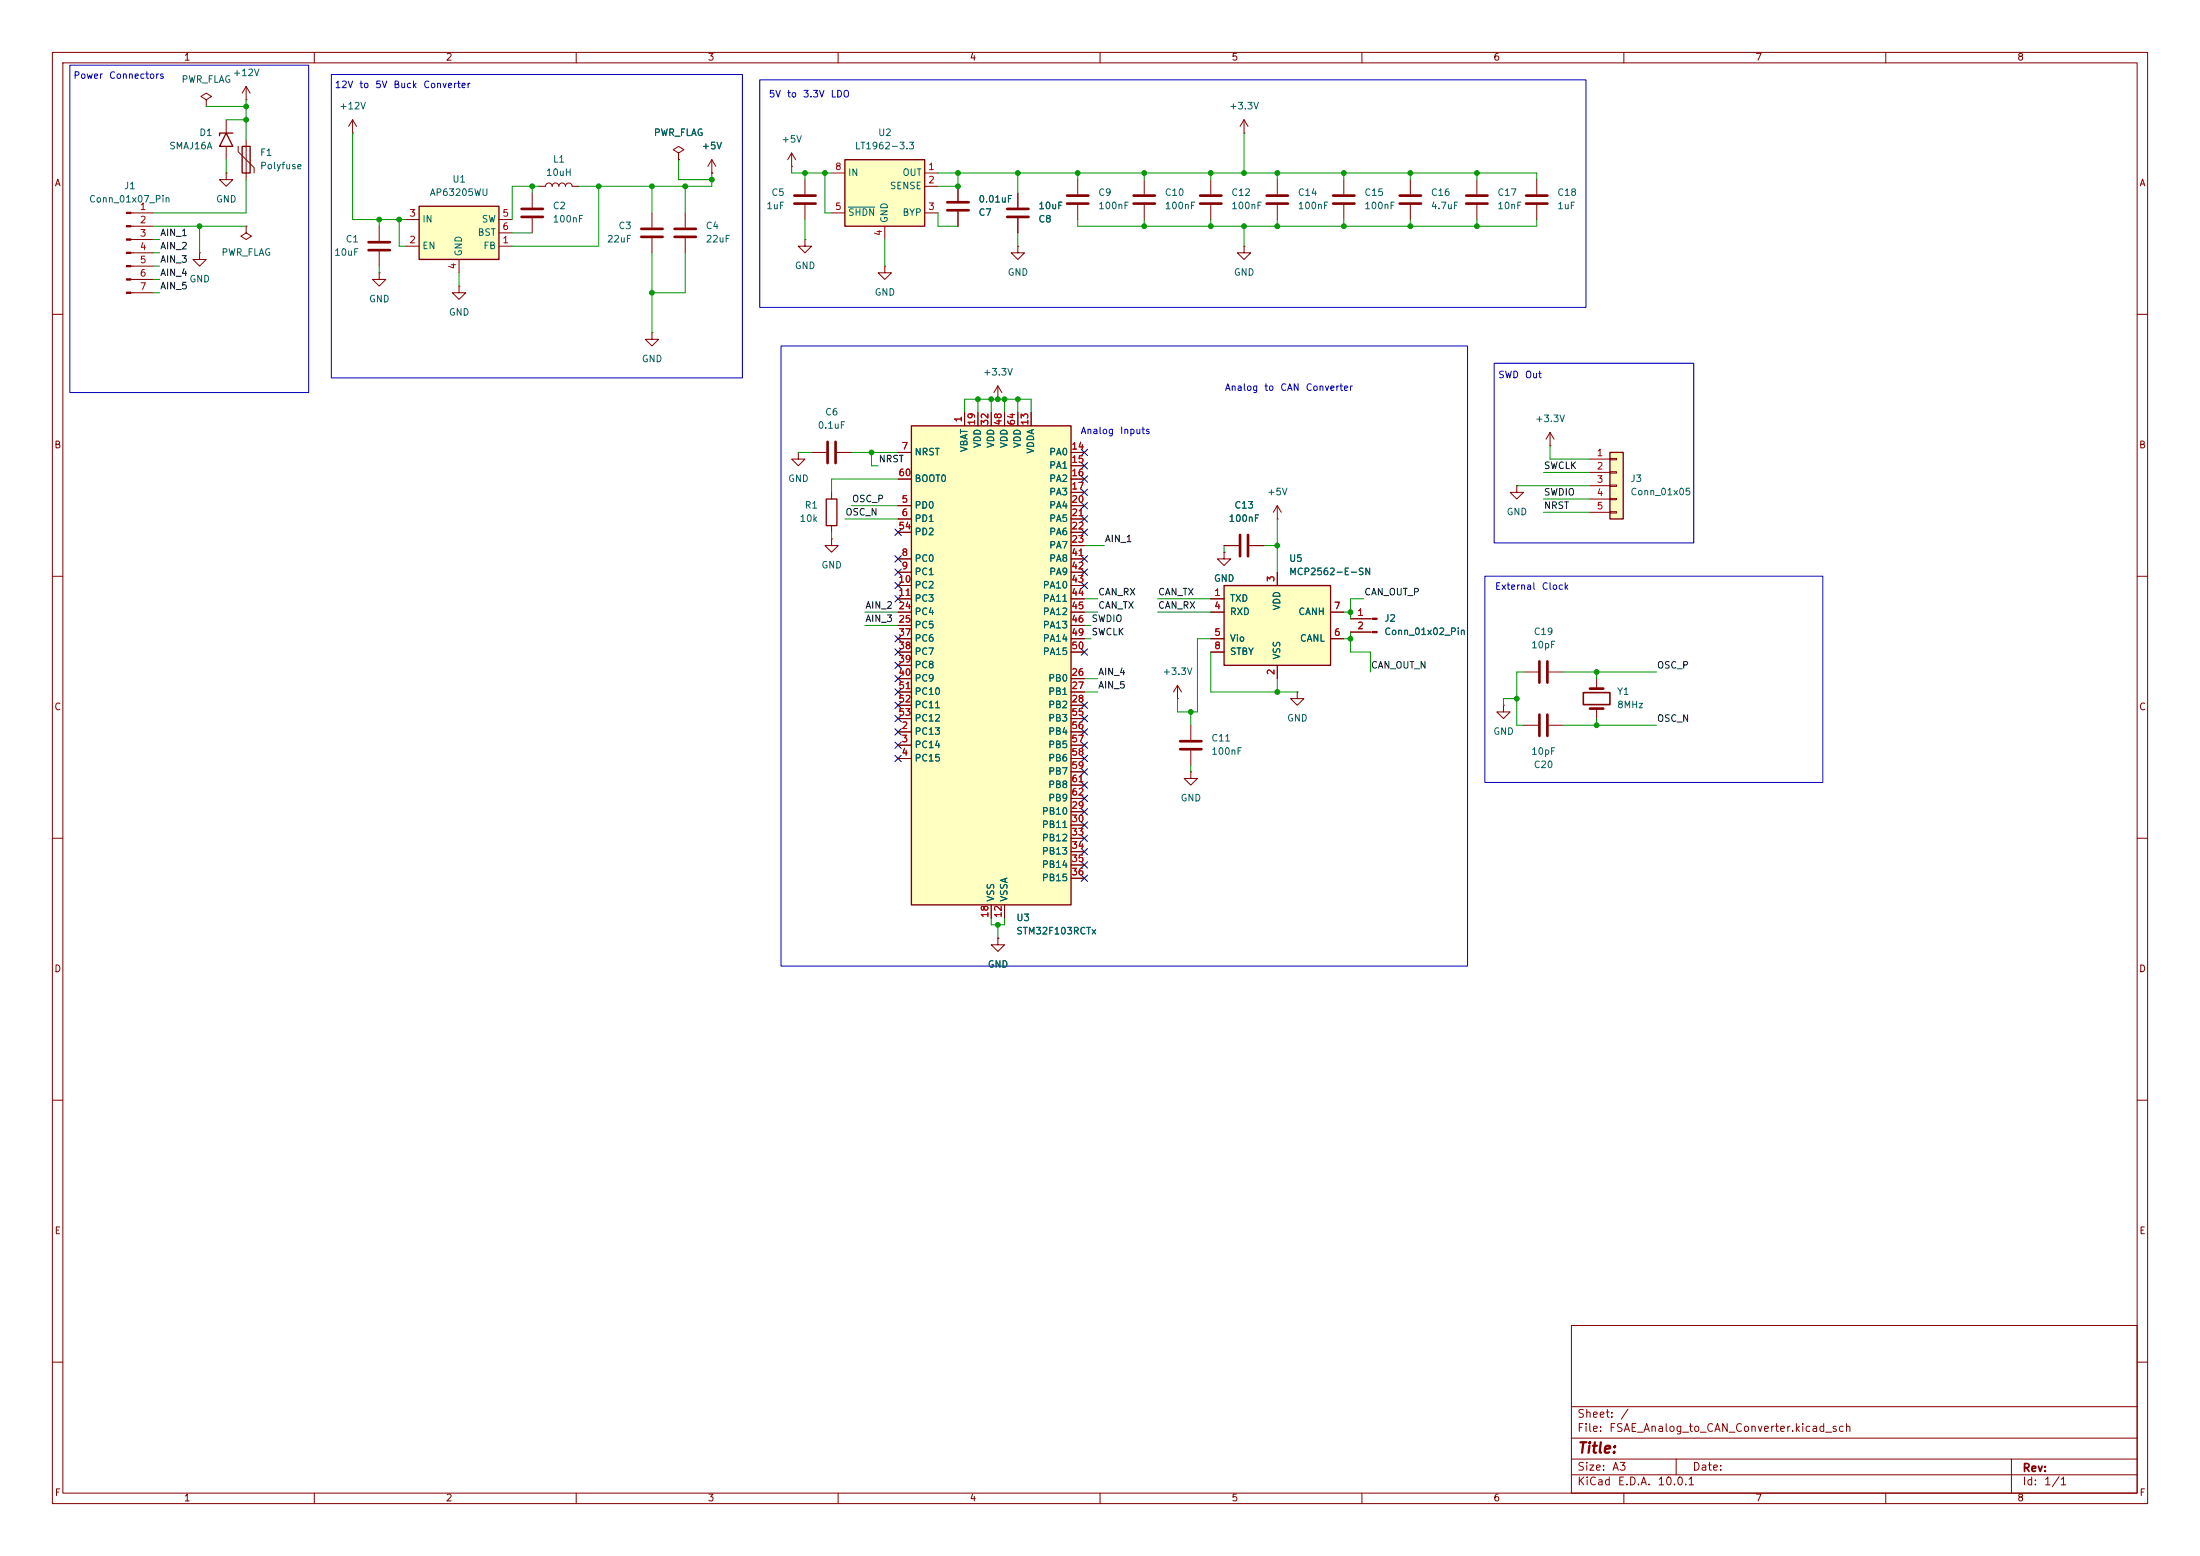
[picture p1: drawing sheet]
<svg xmlns="http://www.w3.org/2000/svg" width="420mm" height="297mm" viewBox="0 0 420 297" stroke-linecap="round" stroke-linejoin="round" font-family="sans-serif">
<g fill="none" stroke="#840000" stroke-width=".19">
<path d="M10 10h400v277h-400zM12 12h396v273h-396zM60 10v2M110 10v2M160 10v2M210 10v2M260 10v2M310 10v2M360 10v2M218.4 34.3v2.8M218.4 39.1v2.8M269.2 34.3v2.8"/>
<path d="M269.2 39.1v2.8M293.4 34.3v2.8M293.4 39.1v2.8M194.3 47v1.3h1.3l-1.3 1.2-1.3-1.2h1.3M194.3 47h.1M10 60h2M408 60h2M10 110h2M408 110h2M10 160h2M408 160h2M10 210h2"/>
<path d="M408 210h2M300 253h108v32h-108zM10 260h2M300 278.5h108M300 274.5h108M300 268.5h108M320 278.5v3M384 278.5v6.5M408 260h2M60 285v2M110 285v2M160 285v2"/>
<path d="M210 285v2M260 285v2M300 281.5h108M310 285v2M360 285v2"/>
</g>
<path d="M216.4 37.3h4.1M216.4 38.9h4.1M267.2 37.3h4.1M267.2 38.9h4.1M291.3 37.3h4.1M291.3 38.9h4.1" fill="none" stroke="#840000" stroke-width=".51"/>
<path d="M174 81.3h30.5v91.4h-30.5z" fill="#ffffc2"/>
<path d="M174 81.3h30.5v91.4h-30.5z" fill="none" stroke="#840000" stroke-width=".25"/>
<g fill="none" stroke="#840000" stroke-width=".19">
<path d="M72.4 52.1v1.2h1.3l-1.3 1.3-1.3-1.3h1.3M72.4 52.1h.1M153.7 45.7v1.3h1.2l-1.2 1.3-1.3-1.3h1.3M153.7 45.7h.1M168.9 50.8v1.3h1.3l-1.3 1.2-1.3-1.2h1.3M168.9 50.8h.1M184.1 78.7v2.6M186.7 78.7v2.6M189.2 78.7v2.6M191.8 78.7v2.6M194.3 78.7v2.6M196.8 78.7v2.6"/>
<path d="M152.4 86.4v1.2h1.3l-1.3 1.3-1.3-1.3h1.3M152.4 86.4h.1M171.4 96.5h2.6M171.4 99.1h2.6M171.4 86.4h2.6M171.4 91.4h2.6M204.5 96.5h2.5M204.5 99.1h2.5M204.5 86.4h2.5M204.5 88.9h2.5M204.5 91.4h2.5M204.5 94h2.5"/>
<path d="M171.4 106.7h2.6M171.4 109.2h2.6M171.4 111.8h2.6M171.4 114.3h2.6M171.4 101.6h2.6M171.4 116.8h2.6M171.4 119.4h2.6M204.5 106.7h2.5M204.5 109.2h2.5M204.5 111.8h2.5M204.5 114.3h2.5M204.5 101.6h2.5"/>
<path d="M204.5 104.1h2.5M204.5 116.8h2.5M204.5 119.4h2.5M233.7 104.1h2.8M238.5 104.1h2.8M257.8 118.1h4.2M171.4 139.7h2.6M171.4 129.5h2.6M171.4 132.1h2.6M171.4 134.6h2.6M171.4 121.9h2.6M171.4 124.5h2.6"/>
<path d="M171.4 127h2.6M171.4 137.2h2.6M204.5 139.7h2.5M204.5 129.5h2.5M204.5 132.1h2.5M204.5 134.6h2.5M204.5 121.9h2.5M204.5 124.5h2.5M204.5 137.2h2.5M227.3 138.4v2.8M257.8 120.7h4.2M171.4 142.2h2.6"/>
<path d="M171.4 144.8h2.6M204.5 142.2h2.5M204.5 144.8h2.5M204.5 154.9h2.5M204.5 157.5h2.5M204.5 147.3h2.5M204.5 149.9h2.5M204.5 152.4h2.5M227.3 143.3v2.8M189.2 172.7v2.6M190.5 179.1v1.2h1.3l-1.3 1.3-1.3-1.3h1.3M190.5 179.1h.1"/>
<path d="M191.8 172.7v2.6M204.5 160h2.5M204.5 162.6h2.5M204.5 165.1h2.5M204.5 167.6h2.5"/>
</g>
<path d="M236.7 102.1v4.1M238.3 102.1v4.1M225.3 143h4.1M225.3 141.5h4.1" fill="none" stroke="#840000" stroke-width=".51"/>
<g fill="#840000" stroke="#840000" stroke-width=".19">
<path d="M262 118h.9v.2h-.9z"/>
<path d="M262 120.5h.9v.3h-.9z"/>
</g>
<path d="M307.3 86.4h2.6v12.7h-2.6z" fill="#ffffc2"/>
<path d="M307.3 86.4h2.6v12.7h-2.6z" fill="none" stroke="#840000" stroke-width=".25"/>
<g fill="none" stroke="#840000" stroke-width=".19">
<path d="M67.3 25.4h.1M67.3 22.9l-.8 1.2M67.3 22.9l.8 1.2M67.3 22.9v2.5M72.4 43.2v2.8M72.4 48v2.8M124.5 40.6v2.8M124.5 45.5v2.8M303.5 87.6h3.8M303.5 90.2h3.8M303.5 92.7h3.8M303.5 95.3h3.8"/>
<path d="M303.5 97.8h3.8M307.3 87.5h1.3v.3h-1.3zM307.3 90h1.3v.3h-1.3zM307.3 92.6h1.3v.2h-1.3zM307.3 95.1h1.3v.3h-1.3zM307.3 97.7h1.3v.2h-1.3z"/>
</g>
<path d="M70.4 46.2h4M70.4 47.8h4M122.4 43.7h4.1M122.4 45.2h4.1" fill="none" stroke="#840000" stroke-width=".51"/>
<path d="M161.3 30.5h15.2v12.7h-15.2z" fill="#ffffc2"/>
<path d="M161.3 30.5h15.2v12.7h-15.2z" fill="none" stroke="#840000" stroke-width=".25"/>
<path d="M158.7 33h2.6M176.5 33h2.6M176.5 35.6h2.6M158.7 40.6h2.6M168.9 43.2v2.5M176.5 40.6h2.6" fill="none" stroke="#840000" stroke-width=".19"/>
<path d="M161.9 39.5h5.1" fill="none" stroke="#006464" stroke-width=".19"/>
<path d="M233.7 111.8h20.3v15.2h-20.3z" fill="#ffffc2"/>
<path d="M43.2 25.4l1.2 2.5h-2.5zM44.4 25.4h-2.5v.5M46.2 27.9h1.6v5.1h-1.6zM157.7 95.3h2.1v5h-2.1zM233.7 111.8h20.3v15.2h-20.3z" fill="none" stroke="#840000" stroke-width=".25"/>
<g fill="none" stroke="#840000" stroke-width=".19">
<path d="M39.4 19.1l1-.7-1-.6-1 .6 1 .7v1.2M47 19.1h.1M47 16.5l-.8 1.3M47 16.5l.8 1.3M47 16.5v2.6M39.4 20.3h.1M43.2 33v1.3h1.2l-1.2 1.3-1.3-1.3h1.3M43.2 33h.1M43.2 22.9v2.5M43.2 27.9v2.6M45.5 27.9v1.1l3 3v1M47 26.7v7.6"/>
<path d="M102.9 35.6h1.2a.64 .64 0 0 1 .7-.7 .64 .64 0 0 1 .6 .7 .64 .64 0 0 1 .6-.7 .64 .64 0 0 1 .7 .7 .64 .64 0 0 1 .6-.7 .64 .64 0 0 1 .6 .7 .64 .64 0 0 1 .7-.7 .64 .64 0 0 1 .6 .7h1.3M129.5 29.2l1.1-.6-1.1-.7-1 .7 1 .6v1.3M129.5 30.5h.1M153.7 34.3v2.8M153.7 39.1v2.8M182.9 35.6v2.8M194.3 36.8v2.8M231.1 34.3v2.8M231.1 39.1v2.8M237.5 25.4h.1M237.5 22.9l-.8 1.2M237.5 22.9l.8 1.2"/>
<path d="M237.5 22.9v2.5M25 40.6h4.2M25 43.2h4.2M25 45.7h4.2M25 48.3h4.2M25 50.8h4.2M25 53.3h4.2M25 55.9h4.2M38.1 48.3v1.2h1.3l-1.3 1.3-1.3-1.3h1.3M38.1 48.3h.1M47 43.2v1.3l1 .6-1 .6-1-.6 1-.6M47 43.2h.1"/>
<path d="M130.8 40.6v2.8M130.8 45.5v2.8M182.9 40.4v2.8M194.3 41.7v2.8M124.5 63.5v1.3h1.2l-1.2 1.2-1.3-1.2h1.3M124.5 63.5h.1M190.5 76.2h.1M190.5 73.7l-.8 1.2M190.5 73.7l.8 1.2M190.5 73.7v2.5M154.9 86.4h2.8M158.7 94v1.3"/>
<path d="M159.8 86.4h2.8M243.8 99.1h.1M243.8 96.5v2.6M243.8 96.5l-.7 1.3M243.8 96.5l.8 1.3M289.6 92.7v1.3h1.2l-1.2 1.3-1.3-1.3h1.3M289.6 92.7h.1M295.9 85.1h.1M295.9 82.6l-.8 1.2M295.9 82.6l.8 1.2M295.9 82.6v2.5M158.7 100.3v1.3"/>
<path d="M231.1 114.3h2.6M231.1 116.8h2.6M233.7 105.4v1.3h1.2l-1.2 1.3-1.3-1.3h1.3M233.7 105.4h.1M243.8 109.2v2.6M254 116.8h2.5M224.8 133.4h.1M224.8 130.8l-.8 1.3M224.8 130.8l.8 1.3M224.8 130.8v2.6M231.1 121.9h2.6M231.1 124.5h2.6"/>
<path d="M243.8 127v2.5M247.6 132.1v1.3h1.3l-1.3 1.2-1.2-1.2h1.2M247.6 132.1h.1M254 121.9h2.5M287 134.6v1.3h1.3l-1.3 1.3-1.3-1.3h1.3M287 134.6h.1M290.8 128.3h2.8M290.8 138.4h2.8M295.7 128.3h2.7M295.7 138.4h2.7M304.8 129.5v1.9M304.8 135.3v1.9"/>
<path d="M227.3 147.3v1.3h1.3l-1.3 1.3-1.2-1.3h1.2M227.3 147.3h.1"/>
</g>
<g fill="none" stroke="#840000" stroke-width=".51">
<path d="M151.6 37.3h4.1M151.6 38.9h4.1M180.8 38.6h4.1M192.3 39.9h4M229.1 37.3h4.1M229.1 38.9h4.1M128.8 43.7h4M128.8 45.2h4M180.8 40.1h4.1M192.3 41.4h4M158 84.3v4.1M159.5 84.3v4.1"/>
<path d="M293.9 126.2v4.1M293.9 136.4v4.1M295.4 126.2v4.1M295.4 136.4v4.1M303.5 135.3h2.6M303.5 131.4h2.6"/>
</g>
<g fill="#840000" stroke="#840000" stroke-width=".19">
<path d="M24.1 40.5h.9v.3h-.9z"/>
<path d="M24.1 43.1h.9v.2h-.9z"/>
<path d="M24.1 45.6h.9v.2h-.9z"/>
<path d="M24.1 48.1h.9v.3h-.9z"/>
<path d="M24.1 50.7h.9v.2h-.9z"/>
<path d="M24.1 53.2h.9v.3h-.9z"/>
<path d="M24.1 55.8h.9v.2h-.9z"/>
</g>
<path d="M302.3 132.2h5v2.3h-5z" fill="none" stroke="#840000" stroke-width=".3"/>
<path d="M80 39.4h15.2v10.1h-15.2z" fill="#ffffc2"/>
<path d="M80 39.4h15.2v10.1h-15.2z" fill="none" stroke="#840000" stroke-width=".25"/>
<g fill="none" stroke="#840000" stroke-width=".19">
<path d="M101.6 36.8v2.8M129.5 30.5h.1M135.9 33h.1M135.9 30.5l-.8 1.3M135.9 30.5l.8 1.3M135.9 30.5v2.5M151.1 31.8h.1M151.1 29.2l-.7 1.3M151.1 29.2l.8 1.3M151.1 29.2v2.6M182.9 35.6v2.8M194.3 36.8v2.8"/>
<path d="M205.7 34.3v2.8M205.7 39.1v2.8M243.8 34.3v2.8M243.8 39.1v2.8M256.5 34.3v2.8M256.5 39.1v2.8M281.9 34.3v2.8M281.9 39.1v2.8M77.5 47h2.5M77.5 41.9h2.5M87.6 54.6v1.3h1.3l-1.3 1.3-1.2-1.3h1.2M87.6 54.6h.1"/>
<path d="M87.6 49.5v2.6M95.2 47h2.6M95.2 41.9h2.6M95.2 44.5h2.6M101.6 41.7v2.8M182.9 40.4v2.8M194.3 41.7v2.8M237.5 47v1.3h1.3l-1.3 1.2-1.3-1.2h1.3M237.5 47h.1M184.1 78.7v2.6M186.7 78.7v2.6M189.2 78.7v2.6"/>
<path d="M191.8 78.7v2.6M194.3 78.7v2.6M196.8 78.7v2.6M171.4 96.5h2.6M171.4 99.1h2.6M171.4 86.4h2.6M171.4 91.4h2.6M204.5 96.5h2.5M204.5 99.1h2.5M204.5 86.4h2.5M204.5 88.9h2.5M204.5 91.4h2.5"/>
<path d="M204.5 94h2.5M158.7 102.9v1.2h1.3l-1.3 1.3-1.2-1.3h1.2M158.7 102.9h.1M171.4 106.7h2.6M171.4 109.2h2.6M171.4 111.8h2.6M171.4 114.3h2.6M171.4 101.6h2.6M171.4 116.8h2.6M171.4 119.4h2.6M204.5 106.7h2.5M204.5 109.2h2.5"/>
<path d="M204.5 111.8h2.5M204.5 114.3h2.5M204.5 101.6h2.5M204.5 104.1h2.5M204.5 116.8h2.5M204.5 119.4h2.5M231.1 114.3h2.6M231.1 116.8h2.6M233.7 105.4h.1M233.7 104.1h2.8M238.5 104.1h2.8M243.8 109.2v2.6"/>
<path d="M254 116.8h2.5M257.8 118.1h3.8M171.4 139.7h2.6M171.4 129.5h2.6M171.4 132.1h2.6M171.4 134.6h2.6M171.4 121.9h2.6M171.4 124.5h2.6M171.4 127h2.6M171.4 137.2h2.6M204.5 139.7h2.5M204.5 129.5h2.5"/>
<path d="M204.5 132.1h2.5M204.5 134.6h2.5M204.5 121.9h2.5M204.5 124.5h2.5M204.5 137.2h2.5M231.1 121.9h2.6M231.1 124.5h2.6M243.8 127v2.5M254 121.9h2.5M257.8 120.7h3.8M171.4 142.2h2.6M171.4 144.8h2.6"/>
<path d="M204.5 142.2h2.5M204.5 144.8h2.5M204.5 154.9h2.5M204.5 157.5h2.5M204.5 147.3h2.5M204.5 149.9h2.5M204.5 152.4h2.5M189.2 172.7v2.6M190.5 179.1h.1M191.8 172.7v2.6M204.5 160h2.5M204.5 162.6h2.5"/>
<path d="M204.5 165.1h2.5M204.5 167.6h2.5"/>
</g>
<path d="M99.6 39.9h4M203.7 37.3h4.1M203.7 38.9h4.1M241.8 37.3h4.1M241.8 38.9h4.1M254.5 37.3h4.1M254.5 38.9h4.1M279.9 37.3h4.1M279.9 38.9h4.1M99.6 41.4h4" fill="none" stroke="#840000" stroke-width=".51"/>
<g fill="none" stroke="#009600" stroke-width=".19">
<path d="M47 19.1v7.6M39.4 20.3h7.6M43.2 22.9h3.8M43.2 30.5v2.5M47 34.3v6.3h-17.8M67.3 25.4v16.5h10.2M101.6 35.6v1.2M102.9 35.6h-5.1v6.3M114.3 35.6v11.4h-16.5M124.5 35.6v5M129.5 30.5v3.8h6.4M130.8 35.6v5"/>
<path d="M135.9 33v2.6h-25.4M151.1 31.8v1.2h7.6M153.7 33v1.3M157.5 33v7.6h1.2M179.1 33h114.3v1.3M182.9 33v2.6h-3.8M194.3 33v3.8M205.7 33v1.3M218.4 33v1.3M231.1 33v1.3M237.5 25.4v7.6M243.8 33v1.3"/>
<path d="M256.5 33v1.3M269.2 33v1.3M281.9 33v1.3M29.2 43.2h17.8M29.2 55.9h1.3M29.2 48.3h1.3M29.2 45.7h1.3M29.2 50.8h1.3M29.2 53.3h1.3M38.1 43.2v5.1M72.4 41.9v1.3M72.4 50.8v1.3"/>
<path d="M76.2 41.9v5.1h1.3M87.6 52.1v2.5M97.8 44.5h3.8M124.5 48.3v15.2M130.8 48.3v7.6h-6.3M153.7 41.9v3.8M168.9 45.7v5.1M179.1 40.6v2.6h3.8M194.3 44.5v2.5M205.7 41.9v1.3h87.7v-1.3M218.4 41.9v1.3M231.1 41.9v1.3"/>
<path d="M237.5 43.2v3.8M243.8 41.9v1.3M256.5 41.9v1.3M269.2 41.9v1.3M281.9 41.9v1.3M184.1 78.7v-2.5h12.7v2.5M186.7 76.2v2.5M189.2 76.2v2.5M191.8 76.2v2.5M194.3 76.2v2.5M152.4 86.4h2.5M161.3 99.1h10.1"/>
<path d="M162.6 86.4h8.8M162.6 96.5h8.8M166.4 86.4v2.5h1.2M171.4 91.4h-12.7v2.6M243.8 99.1v10.1M289.6 92.7h13.9M294.6 95.3h8.9M294.6 97.8h8.9M294.6 90.2h8.9M295.9 85.1v2.5h7.6M158.7 101.6v1.3M165.1 119.4h6.3"/>
<path d="M165.1 116.8h6.3M207 104.1h3.8M207 114.3h2.5M207 119.4h1.3M207 116.8h2.5M221 114.3h10.1M221 116.8h10.1M233.7 104.1v1.3M241.3 104.1h2.5M256.5 116.8h1.3M260.3 114.3h-2.5v3.8M207 129.5h2.5"/>
<path d="M207 121.9h1.3M207 132.1h2.5M227.3 135.9v2.5M231.1 121.9h-2.5v14h-3.8v-2.5M231.1 124.5v7.6h16.5M243.8 129.5v2.6M256.5 121.9h1.3M257.8 120.7v3.8h3.8v3.8M289.6 133.4h-2.6v1.2M290.8 128.3h-1.2v10.1h1.2M298.4 138.4h17.8M298.4 128.3h17.8"/>
<path d="M304.8 128.3v1.2M304.8 137.2v1.2M227.3 146.1v1.2M189.2 175.3v1.2h2.6v-1.2M190.5 176.5v2.6"/>
</g>
<g fill="none" stroke="#000084" stroke-width=".19">
<path d="M206.4 85.8l1.2 1.2M206.4 90.8l1.2 1.2M206.4 88.3l1.2 1.2M206.4 98.5l1.2 1.2M206.4 93.4l1.2 1.2M206.4 95.9l1.2 1.2M207.6 85.8l-1.2 1.2M207.6 90.8l-1.2 1.2M207.6 98.5l-1.2 1.2M207.6 95.9l-1.2 1.2M207.6 93.4l-1.2 1.2M207.6 88.3l-1.2 1.2"/>
<path d="M170.8 108.6l1.3 1.2M170.8 101l1.3 1.2M170.8 106.1l1.3 1.2M170.8 113.7l1.3 1.2M170.8 111.2l1.3 1.2M172.1 108.6l-1.3 1.2M172.1 101l-1.3 1.2M172.1 106.1l-1.3 1.2M172.1 113.7l-1.3 1.2M172.1 111.2l-1.3 1.2M206.4 111.2l1.2 1.2M206.4 106.1l1.2 1.2"/>
<path d="M206.4 108.6l1.2 1.2M206.4 101l1.2 1.2M207.6 111.2l-1.2 1.2M207.6 106.1l-1.2 1.2M207.6 108.6l-1.2 1.2M207.6 101l-1.2 1.2M170.8 139.1l1.3 1.2M170.8 134l1.3 1.2M170.8 136.6l1.3 1.2M170.8 131.5l1.3 1.2M170.8 126.4l1.3 1.2M170.8 128.9l1.3 1.2"/>
<path d="M170.8 123.9l1.3 1.2M170.8 121.3l1.3 1.2M172.1 121.3l-1.3 1.2M172.1 126.4l-1.3 1.2M172.1 139.1l-1.3 1.2M172.1 134l-1.3 1.2M172.1 136.6l-1.3 1.2M172.1 131.5l-1.3 1.2M172.1 128.9l-1.3 1.2M172.1 123.9l-1.3 1.2M206.4 136.6l1.2 1.2M206.4 139.1l1.2 1.2"/>
<path d="M206.4 123.9l1.2 1.2M206.4 134l1.2 1.2M207.6 136.6l-1.2 1.2M207.6 139.1l-1.2 1.2M207.6 123.9l-1.2 1.2M207.6 134l-1.2 1.2M170.8 141.6l1.3 1.2M170.8 144.2l1.3 1.2M172.1 141.6l-1.3 1.2M172.1 144.2l-1.3 1.2M206.4 159.4l1.2 1.2M206.4 141.6l1.2 1.2"/>
<path d="M206.4 149.3l1.2 1.2M206.4 154.3l1.2 1.2M206.4 156.9l1.2 1.2M206.4 144.2l1.2 1.2M206.4 146.7l1.2 1.2M206.4 151.8l1.2 1.2M207.6 159.4l-1.2 1.2M207.6 141.6l-1.2 1.2M207.6 149.3l-1.2 1.2M207.6 154.3l-1.2 1.2M207.6 156.9l-1.2 1.2M207.6 144.2l-1.2 1.2"/>
<path d="M207.6 146.7l-1.2 1.2M207.6 151.8l-1.2 1.2M206.4 167l1.2 1.2M206.4 162l1.2 1.2M206.4 164.5l1.2 1.2M207.6 167l-1.2 1.2M207.6 162l-1.2 1.2M207.6 164.5l-1.2 1.2"/>
</g>
<path d="M13.3 12.4h45.6v62.5h-45.6zM63.2 14.2h78.5v57.9h-78.5zM145 15.2h157.8v43.5h-157.8zM149.1 66h131.1v118.4h-131.1zM285.2 69.3h38.1v34.3h-38.1zM283.5 110h64.5v39.4h-64.5z" fill="none" stroke="#0000c2" stroke-width=".19"/>
<g fill="#009600" stroke="#009600" stroke-width=".19">
<circle cx="47" cy="22.9" r=".46"/>
<circle cx="47" cy="20.3" r=".46"/>
<circle cx="38.1" cy="43.2" r=".46"/>
<circle cx="191.8" cy="76.2" r=".46"/>
<circle cx="194.3" cy="76.2" r=".46"/>
<circle cx="190.5" cy="76.2" r=".46"/>
<circle cx="205.7" cy="33" r=".46"/>
<circle cx="194.3" cy="33" r=".46"/>
<circle cx="186.7" cy="76.2" r=".46"/>
<circle cx="218.4" cy="33" r=".46"/>
<circle cx="153.7" cy="33" r=".46"/>
<circle cx="130.8" cy="35.6" r=".46"/>
<circle cx="135.9" cy="34.3" r=".46"/>
<circle cx="182.9" cy="35.6" r=".46"/>
<circle cx="157.5" cy="33" r=".46"/>
<circle cx="101.6" cy="35.6" r=".46"/>
<circle cx="76.2" cy="41.9" r=".46"/>
<circle cx="72.4" cy="41.9" r=".46"/>
<circle cx="114.3" cy="35.6" r=".46"/>
<circle cx="124.5" cy="35.6" r=".46"/>
<circle cx="124.5" cy="55.9" r=".46"/>
<circle cx="190.5" cy="176.5" r=".46"/>
<circle cx="227.3" cy="135.9" r=".46"/>
<circle cx="189.2" cy="76.2" r=".46"/>
<circle cx="166.4" cy="86.4" r=".46"/>
<circle cx="182.9" cy="33" r=".46"/>
<circle cx="231.1" cy="33" r=".46"/>
<circle cx="218.4" cy="43.2" r=".46"/>
<circle cx="231.1" cy="43.2" r=".46"/>
<circle cx="237.5" cy="33" r=".46"/>
<circle cx="243.8" cy="33" r=".46"/>
<circle cx="256.5" cy="33" r=".46"/>
<circle cx="289.6" cy="133.4" r=".46"/>
<circle cx="304.8" cy="138.4" r=".46"/>
<circle cx="304.8" cy="128.3" r=".46"/>
<circle cx="243.8" cy="104.1" r=".46"/>
<circle cx="256.5" cy="43.2" r=".46"/>
<circle cx="281.9" cy="33" r=".46"/>
<circle cx="269.2" cy="33" r=".46"/>
<circle cx="243.8" cy="43.2" r=".46"/>
<circle cx="237.5" cy="43.2" r=".46"/>
<circle cx="281.9" cy="43.2" r=".46"/>
<circle cx="269.2" cy="43.2" r=".46"/>
<circle cx="257.8" cy="121.9" r=".46"/>
<circle cx="243.8" cy="132.1" r=".46"/>
<circle cx="257.8" cy="116.8" r=".46"/>
</g>
<text font-size="2" fill="#840000" x="301" y="277.9">Title:</text>
<g font-size="1.5" fill="#840000">
<text x="301" y="273.7">File:</text>
<text x="301" y="271">Sheet:</text>
<text x="307.1" y="273.7">FSAE_Analog_to_CAN_Converter.kicad_sch</text>
<text x="309.2" y="271">/</text>
<text x="301" y="281.1">Size:</text>
<text x="307.6" y="281.1">A3</text>
<text x="323" y="281.1">Date:</text>
<text x="386" y="281.3">Rev:</text>
<text x="301" y="283.9">KiCad</text>
<text x="308.7" y="283.9">E.D.A.</text>
<text x="316.3" y="283.9">10.0.1</text>
<text x="386" y="283.9">Id:</text>
<text x="390.1" y="283.9">1/1</text>
</g>
<g font-size="1.3" fill="#840000">
<text x="35" y="11.9">1</text>
<text x="85" y="11.9">2</text>
<text x="135" y="11.9">3</text>
<text x="185" y="11.9">4</text>
<text x="235" y="11.9">5</text>
<text x="285" y="11.9">6</text>
<text x="335" y="11.9">7</text>
<text x="385" y="11.9">8</text>
<text x="10.3" y="35.9">A</text>
<text x="408.3" y="35.9">A</text>
<text x="10.3" y="85.9">B</text>
<text x="408.2" y="85.9">B</text>
<text x="10.3" y="135.9">C</text>
<text x="408.2" y="135.9">C</text>
<text x="10.3" y="185.9">D</text>
<text x="408.2" y="185.9">D</text>
<text x="10.3" y="235.9">E</text>
<text x="408.3" y="235.9">E</text>
<text x="10.3" y="285.9">F</text>
<text x="35" y="286.9">1</text>
<text x="85" y="286.9">2</text>
<text x="135" y="286.9">3</text>
<text x="185" y="286.9">4</text>
<text x="235" y="286.9">5</text>
<text x="285" y="286.9">6</text>
<text x="335" y="286.9">7</text>
<text x="385" y="286.9">8</text>
<text x="408.3" y="285.9">F</text>
</g>
<g font-size="1.3" fill="#0000c2">
<text x="13.9" y="15.3">Power</text>
<text x="20.7" y="15.3">Connectors</text>
<text x="63.8" y="17.1">12V</text>
<text x="68.5" y="17.1">to</text>
<text x="71.5" y="17.1">5V</text>
<text x="75" y="17.1">Buck</text>
<text x="80.7" y="17.1">Converter</text>
<text x="146.7" y="18.9">5V</text>
<text x="150.1" y="18.9">to</text>
<text x="153.2" y="18.9">3.3V</text>
<text x="158.5" y="18.9">LDO</text>
<text x="233.7" y="74.9">Analog</text>
<text x="241.3" y="74.9">to</text>
<text x="244.3" y="74.9">CAN</text>
<text x="249.2" y="74.9">Converter</text>
<text x="285.9" y="72.5">SWD</text>
<text x="291" y="72.5">Out</text>
<text x="206.2" y="83.2">Analog</text>
<text x="213.7" y="83.2">Inputs</text>
<text x="285.3" y="112.9">External</text>
<text x="294.2" y="112.9">Clock</text>
</g>
<g font-size="1.3" fill="#006464">
<text x="34.6" y="16.1">PWR_FLAG</text>
<text x="44.3" y="14.8">+12V</text>
<text x="64.7" y="21.2">+12V</text>
<text x="234.5" y="21.2">+3.3V</text>
<text x="32.2" y="28.8">SMAJ16A</text>
<text x="37.9" y="26.3">D1</text>
<text x="124.7" y="26.3">PWR_FLAG</text>
<text x="133.9" y="28.8">+5V</text>
<text x="149.1" y="27.5">+5V</text>
<text x="163.1" y="28.8">LT1962-3.3</text>
<text x="167.5" y="26.3">U2</text>
<text x="49.5" y="30.1">F1</text>
<text x="49.5" y="32.6">Polyfuse</text>
<text x="86.3" y="35.2">U1</text>
<text x="104.1" y="33.9">10uH</text>
<text x="105.5" y="31.3">L1</text>
<text x="161.8" y="33.9">IN</text>
<text x="172.2" y="33.9">OUT</text>
<text x="16.9" y="39">Conn_01x07_Pin</text>
<text x="23.6" y="36.4">J1</text>
<text x="41.1" y="39">GND</text>
<text x="81.9" y="37.7">AP63205WU</text>
<text x="105.4" y="40.2">C2</text>
<text x="146.2" y="40.2">1uF</text>
<text x="147.2" y="37.7">C5</text>
<text x="161.8" y="41.5">SHDN</text>
<text x="169.8" y="36.4">SENSE</text>
<text x="172.2" y="41.5">BYP</text>
<text x="186.7" y="41.5">C7</text>
<text x="186.7" y="39">0.01uF</text>
<text x="198.1" y="40.2">10uF</text>
<text x="209.6" y="37.7">C9</text>
<text x="209.6" y="40.2">100nF</text>
<text x="222.3" y="40.2">100nF</text>
<text x="222.3" y="37.7">C10</text>
<text x="235" y="40.2">100nF</text>
<text x="235" y="37.7">C12</text>
<text x="247.7" y="40.2">100nF</text>
<text x="247.7" y="37.7">C14</text>
<text x="260.4" y="40.2">100nF</text>
<text x="260.4" y="37.7">C15</text>
<text x="273.1" y="37.7">C16</text>
<text x="273.1" y="40.2">4.7uF</text>
<text x="285.8" y="37.7">C17</text>
<text x="285.8" y="40.2">10nF</text>
<text x="297.2" y="40.2">1uF</text>
<text x="297.2" y="37.7">C18</text>
<text x="65.9" y="46.6">C1</text>
<text x="80.5" y="47.9">EN</text>
<text x="80.5" y="42.8">IN</text>
<text x="91.1" y="45.3">BST</text>
<text x="91.9" y="42.8">SW</text>
<text x="92.2" y="47.9">FB</text>
<text x="105.4" y="42.8">100nF</text>
<text x="115.8" y="46.6">22uF</text>
<text x="118" y="44">C3</text>
<text x="134.6" y="44">C4</text>
<text x="134.6" y="46.6">22uF</text>
<text x="169.8" y="42.7" transform="rotate(-90 169.8 42.7)">GND</text>
<text x="198.1" y="42.8">C8</text>
<text x="42.2" y="49.1">PWR_FLAG</text>
<text x="63.7" y="49.1">10uF</text>
<text x="88.5" y="49" transform="rotate(-90 88.5 49)">GND</text>
<text x="151.6" y="51.7">GND</text>
<text x="192.3" y="52.9">GND</text>
<text x="235.5" y="52.9">GND</text>
<text x="36.1" y="54.2">GND</text>
<text x="70.4" y="58">GND</text>
<text x="166.9" y="56.7">GND</text>
<text x="85.6" y="60.6">GND</text>
<text x="122.4" y="69.4">GND</text>
<text x="187.6" y="72">+3.3V</text>
<text x="156" y="82.1">0.1uF</text>
<text x="157.4" y="79.6">C6</text>
<text x="293" y="80.9">+3.3V</text>
<text x="174.5" y="87.2">NRST</text>
<text x="185" y="86.4" transform="rotate(-90 185 86.4)">VBAT</text>
<text x="187.6" y="85.6" transform="rotate(-90 187.6 85.6)">VDD</text>
<text x="190.1" y="85.6" transform="rotate(-90 190.1 85.6)">VDD</text>
<text x="192.6" y="85.6" transform="rotate(-90 192.6 85.6)">VDD</text>
<text x="195.2" y="85.6" transform="rotate(-90 195.2 85.6)">VDD</text>
<text x="197.7" y="86.7" transform="rotate(-90 197.7 86.7)">VDDA</text>
<text x="200.2" y="87.2">PA0</text>
<text x="200.2" y="89.8">PA1</text>
<text x="150.4" y="92.3">GND</text>
<text x="174.5" y="92.3">BOOT0</text>
<text x="200.2" y="92.3">PA2</text>
<text x="200.2" y="94.8">PA3</text>
<text x="241.8" y="94.8">+5V</text>
<text x="311.2" y="92.3">J3</text>
<text x="311.2" y="94.8">Conn_01x05</text>
<text x="152.6" y="99.9">10k</text>
<text x="153.5" y="97.4">R1</text>
<text x="174.5" y="97.4">PD0</text>
<text x="174.5" y="99.9">PD1</text>
<text x="200.2" y="97.4">PA4</text>
<text x="200.2" y="99.9">PA5</text>
<text x="234.5" y="99.9">100nF</text>
<text x="235.5" y="97.4">C13</text>
<text x="287.5" y="98.7">GND</text>
<text x="174.5" y="107.5">PC0</text>
<text x="174.5" y="102.5">PD2</text>
<text x="200.2" y="102.5">PA6</text>
<text x="200.2" y="105">PA7</text>
<text x="200.2" y="107.5">PA8</text>
<text x="246" y="107.5">U5</text>
<text x="156.7" y="108.8">GND</text>
<text x="174.5" y="110.1">PC1</text>
<text x="174.5" y="112.6">PC2</text>
<text x="199" y="112.6">PA10</text>
<text x="200.2" y="110.1">PA9</text>
<text x="231.6" y="111.4">GND</text>
<text x="246" y="110.1">MCP2562-E-SN</text>
<text x="174.5" y="115.2">PC3</text>
<text x="174.5" y="117.7">PC4</text>
<text x="199" y="115.2">PA11</text>
<text x="199" y="117.7">PA12</text>
<text x="234.7" y="115.2">TXD</text>
<text x="234.7" y="117.7">RXD</text>
<text x="244.7" y="116.6" transform="rotate(-90 244.7 116.6)">VDD</text>
<text x="247.8" y="117.7">CANH</text>
<text x="264.2" y="119">J2</text>
<text x="174.5" y="120.2">PC5</text>
<text x="174.5" y="122.8">PC6</text>
<text x="174.5" y="125.3">PC7</text>
<text x="199" y="120.2">PA13</text>
<text x="199" y="122.8">PA14</text>
<text x="199" y="125.3">PA15</text>
<text x="234.7" y="122.8">Vio</text>
<text x="234.7" y="125.3">STBY</text>
<text x="244.7" y="126" transform="rotate(-90 244.7 126)">VSS</text>
<text x="248.1" y="122.8">CANL</text>
<text x="264.2" y="121.5">Conn_01x02_Pin</text>
<text x="292.2" y="124.1">10pF</text>
<text x="292.7" y="121.5">C19</text>
<text x="174.5" y="127.9">PC8</text>
<text x="174.5" y="130.4">PC9</text>
<text x="200" y="130.4">PB0</text>
<text x="221.8" y="129.1">+3.3V</text>
<text x="174.5" y="132.9">PC10</text>
<text x="174.5" y="135.5">PC11</text>
<text x="200" y="132.9">PB1</text>
<text x="200" y="135.5">PB2</text>
<text x="308.6" y="132.9">Y1</text>
<text x="308.6" y="135.5">8MHz</text>
<text x="174.5" y="140.6">PC13</text>
<text x="174.5" y="143.1">PC14</text>
<text x="174.5" y="138">PC12</text>
<text x="200" y="138">PB3</text>
<text x="200" y="140.6">PB4</text>
<text x="200" y="143.1">PB5</text>
<text x="231.1" y="141.8">C11</text>
<text x="245.6" y="138">GND</text>
<text x="285" y="140.6">GND</text>
<text x="174.5" y="145.6">PC15</text>
<text x="200" y="145.6">PB6</text>
<text x="200" y="148.2">PB7</text>
<text x="231.1" y="144.4">100nF</text>
<text x="292.2" y="144.4">10pF</text>
<text x="292.7" y="146.9">C20</text>
<text x="198.8" y="155.8">PB10</text>
<text x="200" y="150.7">PB8</text>
<text x="200" y="153.3">PB9</text>
<text x="225.3" y="153.3">GND</text>
<text x="198.8" y="158.3">PB11</text>
<text x="198.8" y="160.9">PB12</text>
<text x="198.8" y="163.4">PB13</text>
<text x="198.8" y="166">PB14</text>
<text x="190.1" y="172.2" transform="rotate(-90 190.1 172.2)">VSS</text>
<text x="192.6" y="172.2" transform="rotate(-90 192.6 172.2)">VSSA</text>
<text x="198.8" y="168.5">PB15</text>
<text x="193.9" y="178.7">STM32F103RCTx</text>
<text x="193.9" y="176.1">U3</text>
<text x="188.5" y="185">GND</text>
</g>
<g font-size="1.3" fill="#a90000">
<text x="159.3" y="32.8">8</text>
<text x="177.1" y="32.8">1</text>
<text x="177.1" y="35.3">2</text>
<text x="26.6" y="40.4">1</text>
<text x="78" y="41.7">3</text>
<text x="95.8" y="41.7">5</text>
<text x="159.3" y="40.4">5</text>
<text x="177.1" y="40.4">3</text>
<text x="26.6" y="42.9">2</text>
<text x="26.6" y="45.5">3</text>
<text x="78" y="46.7">2</text>
<text x="95.8" y="46.7">1</text>
<text x="95.8" y="44.2">6</text>
<text x="168.7" y="45.2" transform="rotate(-90 168.7 45.2)">4</text>
<text x="26.6" y="48">4</text>
<text x="26.6" y="50.5">5</text>
<text x="26.6" y="53.1">6</text>
<text x="87.4" y="51.5" transform="rotate(-90 87.4 51.5)">4</text>
<text x="26.6" y="55.6">7</text>
<text x="183.9" y="80.7" transform="rotate(-90 183.9 80.7)">1</text>
<text x="186.4" y="81.3" transform="rotate(-90 186.4 81.3)">19</text>
<text x="189" y="81.3" transform="rotate(-90 189 81.3)">32</text>
<text x="191.5" y="81.3" transform="rotate(-90 191.5 81.3)">48</text>
<text x="194.1" y="81.3" transform="rotate(-90 194.1 81.3)">64</text>
<text x="196.6" y="81.3" transform="rotate(-90 196.6 81.3)">13</text>
<text x="172" y="86.1">7</text>
<text x="204.4" y="86.1">14</text>
<text x="204.4" y="88.6">15</text>
<text x="304.7" y="87.4">1</text>
<text x="304.7" y="89.9">2</text>
<text x="171.4" y="91.2">60</text>
<text x="204.4" y="91.2">16</text>
<text x="204.4" y="93.7">17</text>
<text x="304.7" y="92.5">3</text>
<text x="304.7" y="95">4</text>
<text x="171.4" y="101.3">54</text>
<text x="172" y="96.3">5</text>
<text x="172" y="98.8">6</text>
<text x="204.4" y="96.3">20</text>
<text x="204.4" y="98.8">21</text>
<text x="204.4" y="101.3">22</text>
<text x="304.7" y="97.5">5</text>
<text x="172" y="106.4">8</text>
<text x="204.4" y="103.9">23</text>
<text x="204.4" y="106.4">41</text>
<text x="171.4" y="111.5">10</text>
<text x="172" y="109">9</text>
<text x="204.4" y="109">42</text>
<text x="204.4" y="111.5">43</text>
<text x="243.6" y="111.2" transform="rotate(-90 243.6 111.2)">3</text>
<text x="171.4" y="114">11</text>
<text x="171.4" y="116.6">24</text>
<text x="171.4" y="119.1">25</text>
<text x="204.4" y="114">44</text>
<text x="204.4" y="116.6">45</text>
<text x="204.4" y="119.1">46</text>
<text x="231.7" y="114">1</text>
<text x="231.7" y="116.6">4</text>
<text x="254.6" y="116.6">7</text>
<text x="259" y="117.9">1</text>
<text x="171.4" y="121.7">37</text>
<text x="171.4" y="124.2">38</text>
<text x="204.4" y="121.7">49</text>
<text x="204.4" y="124.2">50</text>
<text x="231.7" y="121.7">5</text>
<text x="231.7" y="124.2">8</text>
<text x="254.6" y="121.7">6</text>
<text x="259" y="120.4">2</text>
<text x="171.4" y="126.7">39</text>
<text x="171.4" y="129.3">40</text>
<text x="171.4" y="131.8">51</text>
<text x="204.4" y="129.3">26</text>
<text x="204.4" y="131.8">27</text>
<text x="243.6" y="129" transform="rotate(-90 243.6 129)">2</text>
<text x="171.4" y="134.4">52</text>
<text x="171.4" y="136.9">53</text>
<text x="204.4" y="134.4">28</text>
<text x="204.4" y="136.9">55</text>
<text x="172" y="139.4">2</text>
<text x="172" y="142">3</text>
<text x="204.4" y="139.4">56</text>
<text x="204.4" y="142">57</text>
<text x="172" y="144.5">4</text>
<text x="204.4" y="144.5">58</text>
<text x="204.4" y="147.1">59</text>
<text x="204.4" y="149.6">61</text>
<text x="204.4" y="154.7">29</text>
<text x="204.4" y="152.1">62</text>
<text x="204.4" y="157.2">30</text>
<text x="204.4" y="159.8">33</text>
<text x="204.4" y="162.3">34</text>
<text x="204.4" y="164.8">35</text>
<text x="204.4" y="167.4">36</text>
<text x="189" y="175.3" transform="rotate(-90 189 175.3)">18</text>
<text x="191.5" y="175.3" transform="rotate(-90 191.5 175.3)">12</text>
</g>
<g font-size="1.3" fill="#0f0f0f">
<text x="30.5" y="45.4">AIN_1</text>
<text x="30.5" y="47.9">AIN_2</text>
<text x="30.5" y="53">AIN_4</text>
<text x="30.5" y="50.5">AIN_3</text>
<text x="30.5" y="55.5">AIN_5</text>
<text x="167.6" y="88.6">NRST</text>
<text x="294.6" y="89.8">SWCLK</text>
<text x="294.6" y="94.9">SWDIO</text>
<text x="161.3" y="98.7">OSC_N</text>
<text x="162.6" y="96.2">OSC_P</text>
<text x="294.6" y="97.4">NRST</text>
<text x="210.8" y="103.8">AIN_1</text>
<text x="209.5" y="114">CAN_RX</text>
<text x="221" y="114">CAN_TX</text>
<text x="260.3" y="114">CAN_OUT_P</text>
<text x="165.1" y="116.5">AIN_2</text>
<text x="165.1" y="119">AIN_3</text>
<text x="208.3" y="119">SWDIO</text>
<text x="209.5" y="116.5">CAN_TX</text>
<text x="221" y="116.5">CAN_RX</text>
<text x="208.3" y="121.6">SWCLK</text>
<text x="209.5" y="131.7">AIN_5</text>
<text x="209.5" y="129.2">AIN_4</text>
<text x="261.6" y="127.9">CAN_OUT_N</text>
<text x="316.2" y="127.9">OSC_P</text>
<text x="316.2" y="138.1">OSC_N</text>
</g>
</svg>
